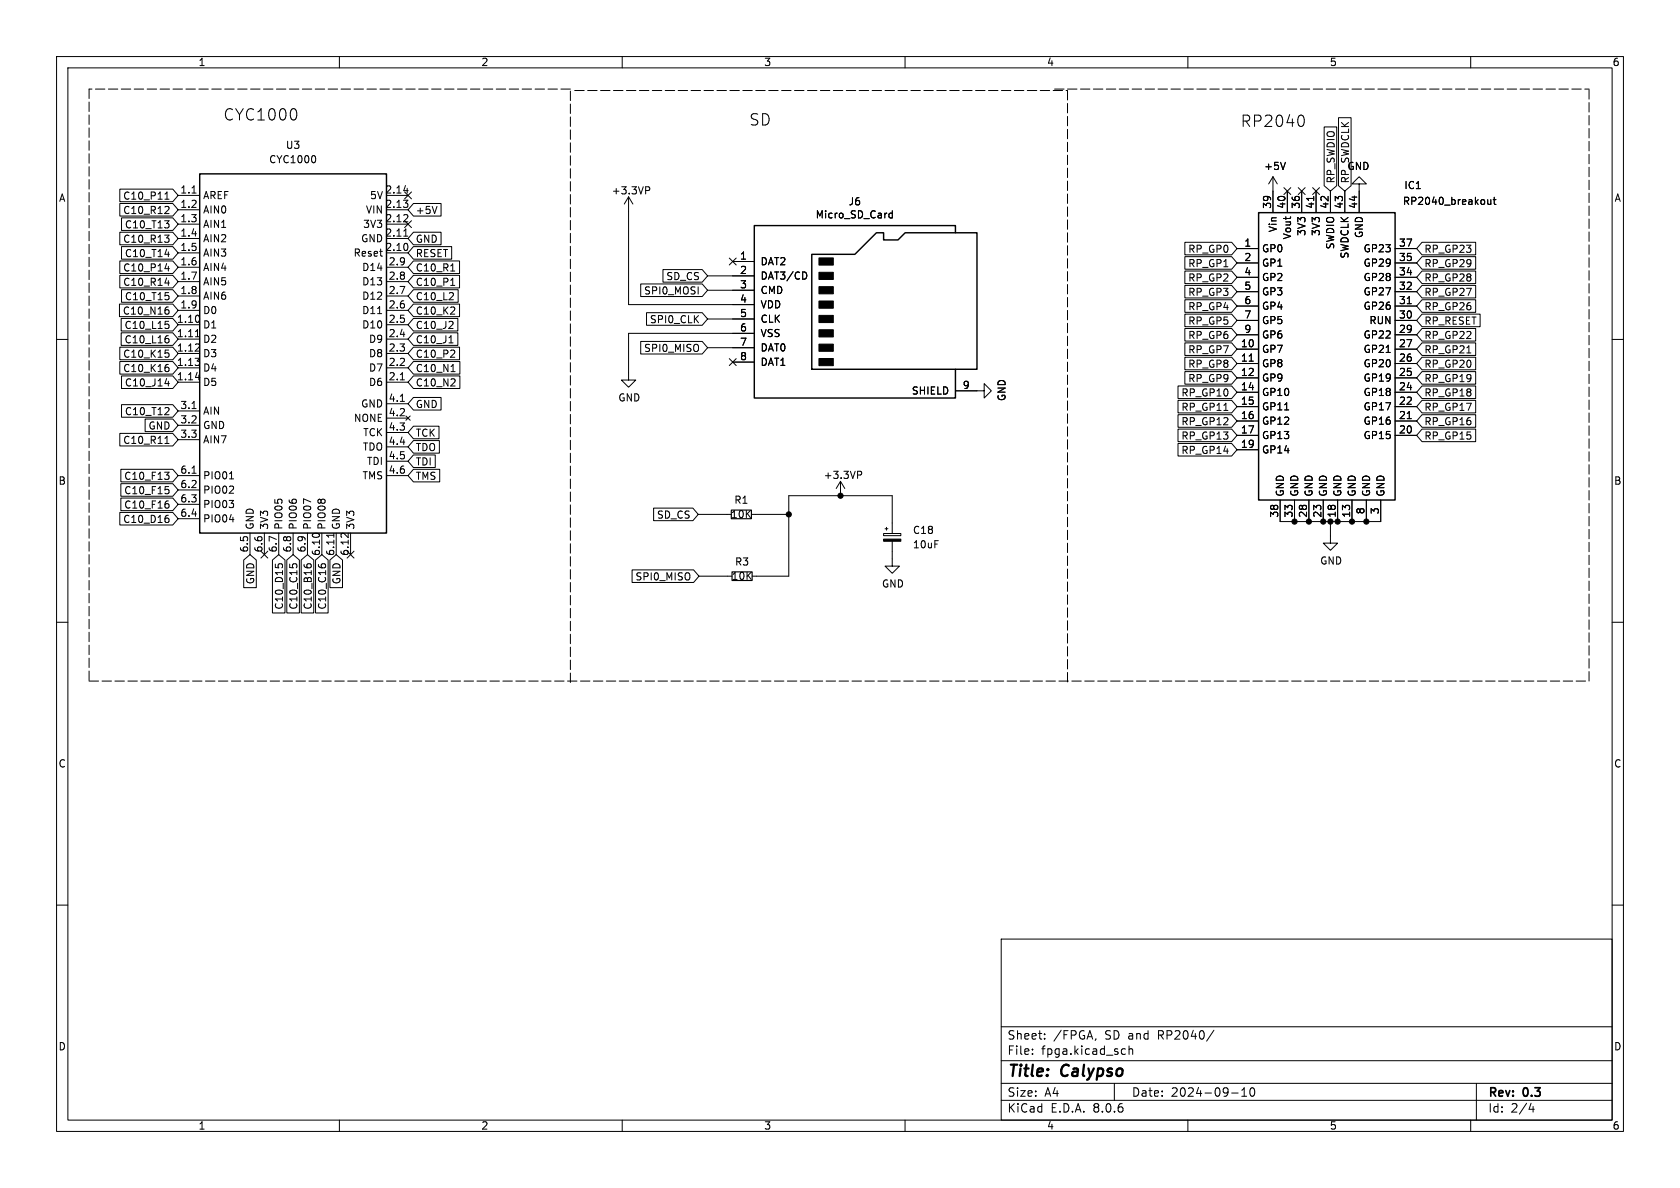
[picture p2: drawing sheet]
<svg xmlns="http://www.w3.org/2000/svg" width="297mm" height="210mm" viewBox="0 0 297 210" stroke-linecap="round" stroke-linejoin="round" font-family="sans-serif">
<g fill="none" stroke="#000" stroke-width=".18">
<path d="M10 10h277v190h-277zM12 12h273v186h-273zM52.3 19.4a1.69 1.69 0 0 1 0 1.6M60 10v2M110 10v2M160 10v2M210 10v2M260 10v2M21.2 36h9.3l1 1.1-1 1.1h-9.3zM21.2 33.4h9.3l1 1.1-1 1.2h-9.3zM21.5 38.5h9l1 1.1-1 1.1h-9zM29.1 39h.8l-.4 .5"/>
<path d="M29.2 35.2h.7M29.3 34.2l.2-.3v1.3M29.6 36.5l.3 .2-.1 .3-.7 .8h.8M29.8 39.6l.1 .1-.1 .5M31.5 34.5h3.8M31.5 37.1h3.8M31.5 39.6h3.8M33.9 34.1h.8M55.7 27.6l.1 .4-.1 .7M68.3 34.5h3.8M68.3 37.1h3.8M68.3 39.6h3.8"/>
<path d="M71.3 35.4h.8l-.4 .5M71.4 33.7h.8M71.5 39l1.2 1.2M71.5 33.9l1.2 1.3M72 35.9l.1 .2-.1 .5M72 38l.1 .2-.1 .3-.7 .7h.8M72.7 39l-1.2 1.2M72.7 33.9l-1.2 1.3M73.1 36h4.9v2.2h-4.9l-1-1.1zM77.3 36.5l-.5 1.3M111.1 34.8v19h22.2M111.1 34.8l-.7 1.3"/>
<path d="M111.1 34.8l.8 1.3M114.1 33h.5l.3 .3-.2 .3-.6 .1M157.1 38.3l.3 .2h.4M157.8 37.3v1.2M157.8 37.7h-.4l-.3 .2M225 31.2l-.7 1.3M225 31.2v6.4M225 31.2l.8 1.3M227 33.2l1.2 1.2M227.2 28.7l-.4 1.3M227.6 33.8v3.8M228.2 33.2l-1.2 1.2"/>
<path d="M229.5 33.2l1.2 1.2M230.1 20.3a1.26 1.26 0 0 1 0 2.1M230.1 33.8v3.8M230.7 33.2l-1.2 1.2M232.1 33.2l1.2 1.2M232.2 34.7v.7M232.7 33.8v3.8M233.3 33.2l-1.2 1.2M234.1 22.4h2.2v10.4l-1.1 1-1.1-1zM235.2 33.8v3.8M236.6 20.8h2.3v12l-1.2 1-1.1-1zM237.7 33.8v3.8"/>
<path d="M240.3 32.5h1.3l-1.3-1.3-1.3 1.3h1.3v5.1M263 35.3l.1 .8h.3l.2-.1M263.6 35.3v.8M264 35.3h.5M264.2 34.9v1.1l.3 .1M10 60h2M21.1 53.8h9.4l1 1.1-1 1.1h-9.4zM21.2 41.1h9.3l1 1.1-1 1.1h-9.3zM21.2 48.7h9.3l1 1.1-1 1.1h-9.3zM21.2 46.1h9.3l1 1.1-1 1.2h-9.3zM21.4 56.3h9.1l1 1.1-1 1.1h-9.1zM21.4 58.8h9.1l1 1.1-1 1.2h-9.1z"/>
<path d="M21.5 43.6h9l1 1.1-1 1.1h-9zM21.5 51.2h9l1 1.1-1 1.1h-9zM29.1 41.6h.8l-.4 .4M29.2 50h.7M29.2 47.5h.7M29.2 45h.7M29.2 56.8h.6M29.2 51.7h.6M29.3 57.3h.3l.3 .2-.1 .5-.5 .1M29.4 54.7h.2l.3 .3-.1 .4-.4 .1M29.5 59.3h.3M29.5 54.3h.3"/>
<path d="M29.6 42l.3 .3v.3l-.3 .2M29.6 59.8l.3 .3v.3l-.3 .2M29.8 52.3l.1 .1-.1 .5M29.8 47.1v.8M29.8 49.6v.9M31.5 57.4h3.8M31.5 59.9h3.8M31.5 42.2h3.8M31.5 44.7h3.8M31.5 47.2h3.8M31.5 49.8h3.8M31.5 52.3h3.8"/>
<path d="M31.5 54.9h3.8M34.6 59.5h.7M34.8 58.4l.1-.1v1.2M35.2 55.8l.1 .4-.1 .7M66.8 55.4h.7M68.3 57.4h3.8M68.3 59.9h3.8M68.3 42.2h3.8M68.3 44.7h3.8M68.3 47.2h3.8M68.3 49.8h3.8M68.3 52.3h3.8"/>
<path d="M68.3 54.9h3.8M71.4 41.7h.7M71.6 40.7l.1-.2v1.2M72 43.1l.1 .4-.1 .7M73.1 41.1h4.9v2.2h-4.9l-1-1.1zM73.1 46.1h8.1v2.3h-8.1l-1-1.2zM73.1 43.6h6.7v2.2h-6.7l-1-1.1zM73.1 53.8h8.1v2.2h-8.1l-1-1.1zM73.1 58.8h7.8v2.3h-7.8l-1-1.2zM73.1 56.3h7.8v2.2h-7.8l-1-1.1zM73.1 48.7h8.1v2.2h-8.1l-1-1.1zM73.1 51.2h7.9v2.2h-7.9l-1-1.1z"/>
<path d="M79.4 53h.8M79.7 47.9h.7M79.7 50.5h.7M80 56.9l.1 .1-.1 .3-.7 .8h.8M80.1 51.8v.5M80.3 54.3l.1 .2-.1 .3-.7 .7h.8M113.3 50.2h10.8l1 1.1-1 1.1h-10.8zM114.3 55.3h9.8l1 1.1-1 1.1h-9.8zM117.2 47.7h6.9l1 1.1-1 1.1h-6.9zM125.1 48.8h8.2M125.1 51.3h8.2M125.1 56.4h8.2"/>
<path d="M128.9 45.6l1.2 1.2M129.5 46.2h3.8M130.1 45.6l-1.2 1.2M133.3 58.9h-22.2v8.3h1.3l-1.3 1.3-1.2-1.3h1.2M142.4 48.1l.2 .5-.2 .7M209.5 58.1h8.2l1 1.1-1 1.1h-8.2zM209.5 55.5h8.2l1 1.1-1 1.2h-8.2zM209.5 50.5h8.2l1 1.1-1 1.1h-8.2zM209.5 45.4h8.2l1 1.1-1 1.1h-8.2zM209.5 53h8.2l1 1.1-1 1.1h-8.2zM209.5 47.9h8.2l1 1.1-1 1.1h-8.2zM209.5 42.8h8.2l1 1.1-1 1.2h-8.2z"/>
<path d="M218.7 43.9h3.8M218.7 46.5h3.8M218.7 59.2h3.8M218.7 56.6h3.8M218.7 54.1h3.8M218.7 51.6h3.8M218.7 49h3.8M246.6 43.9h3.8M246.6 46.5h3.8M246.6 59.2h3.8M246.6 56.6h3.8M246.6 54.1h3.8"/>
<path d="M246.6 51.6h3.8M246.6 49h3.8M248.8 53.7h.7M251.4 55.5h10.3v2.3h-10.3l-1-1.2zM251.4 53h9.5v2.2h-9.5l-1-1.1zM251.4 50.5h9.5v2.2h-9.5l-1-1.1zM251.4 45.4h9.5v2.2h-9.5l-1-1.1zM251.4 47.9h9.5v2.2h-9.5l-1-1.1zM251.4 42.8h9.5v2.3h-9.5l-1-1.2zM251.4 58.1h9.5v2.2h-9.5l-1-1.1zM285 60h2M21.2 76.6h9.3l1 1.1-1 1.1h-9.3z"/>
<path d="M21.2 63.9h9.3l1 1.1-1 1.1h-9.3zM21.2 61.4h9.3l1 1.1-1 1.1h-9.3zM21.5 71.5h9l1 1.1-1 1.2h-9zM21.5 66.5h9l1 1.1-1 1.1h-9zM25.7 74.1h4.8l1 1.1-1 1.1h-4.8zM29.2 78.4h.7M29.2 67.8h.7M29.2 61.9h.6M29.3 62.4h.3l.3 .2-.1 .5-.5 .1M29.4 64.9h.2l.3 .2-.1 .5-.4 .1M29.4 77.3l.1-.2v1.3M29.5 64.4h.3"/>
<path d="M29.8 72.1l.1 .2-.1 .3-.7 .7h.8M29.8 67.4v.8M31.5 62.5h3.8M31.5 65h3.8M31.5 67.6h3.8M31.5 72.6h3.8M31.5 75.2h3.8M31.5 77.7h3.8M33.9 72.2h.8M34.5 63.3h.8l-.4 .5M34.6 66.7h.7M35.2 60.9l.1 .1-.1 .3-.7 .8h.8"/>
<path d="M35.2 63.9l.1 .2-.1 .4M68.3 62.5h3.8M68.3 65h3.8M68.3 67.6h3.8M68.3 71.4h3.8M68.3 73.9h3.8M68.3 76.5h3.8M68.3 79h3.8M70.8 67.1h.7M70.8 71h.7M71.8 73.5l.7 .8M72.5 73.5l-.7 .8"/>
<path d="M73.1 63.9h8.2v2.2h-8.2l-1-1.1zM73.1 66.5h8.2v2.2h-8.2l-1-1.1zM73.1 70.3h4.9v2.2h-4.9l-1-1.1zM73.1 61.4h8.1v2.2h-8.1l-1-1.1zM73.1 75.3h4.5v2.3h-4.5l-1-1.1zM73.1 77.9h4.6v2.2h-4.6l-1-1.1zM79.4 60.6h.7M79.7 68.2h.8M79.7 65.7h.8M80.3 61.9l.1 .2-.1 .3-.7 .8h.8M80.4 67.1v.4M113.3 60.4h10.8l1 1.1-1 1.1h-10.8z"/>
<path d="M125.1 61.5h8.2M128.9 63.4l1.2 1.2M129.5 64h3.8M130.1 63.4l-1.2 1.2M168.9 69.1h5.1v-1.3l1.3 1.3-1.3 1.3v-1.3M208.3 78.4h9.4l1 1.1-1 1.1h-9.4zM208.3 73.3h9.4l1 1.1-1 1.1h-9.4zM208.3 75.9h9.4l1 1.1-1 1.1h-9.4zM208.3 70.8h9.4l1 1.1-1 1.1h-9.4zM208.3 68.2h9.4l1 1.1-1 1.2h-9.4zM209.5 65.7h8.2l1 1.1-1 1.1h-8.2zM209.5 63.2h8.2l1 1.1-1 1.1h-8.2z"/>
<path d="M209.5 60.6h8.2l1 1.1-1 1.1h-8.2zM216.4 72.6h.7M218.7 61.7h3.8M218.7 64.3h3.8M218.7 66.8h3.8M218.7 69.3h3.8M218.7 71.9h3.8M218.7 74.4h3.8M218.7 77h3.8M218.7 79.5h3.8M220.8 63.8h.8M227.1 72.5h.7"/>
<path d="M245.1 62.3h.7M246.6 61.7h3.8M246.6 64.3h3.8M246.6 66.8h3.8M246.6 69.3h3.8M246.6 71.9h3.8M246.6 74.4h3.8M246.6 77h3.8M248.8 74h.7M251.4 70.8h9.5v2.2h-9.5l-1-1.1zM251.4 68.2h9.5v2.3h-9.5l-1-1.2zM251.4 75.9h9.5v2.2h-9.5l-1-1.1z"/>
<path d="M251.4 73.3h9.5v2.2h-9.5l-1-1.1zM251.4 65.7h9.5v2.2h-9.5l-1-1.1zM251.4 63.2h9.5v2.2h-9.5l-1-1.1zM251.4 60.6h9.5v2.2h-9.5l-1-1.1zM259.3 62.4h.7M21.2 90.6h9.3l1 1.1-1 1.1h-9.3zM21.4 85.5h9.1l1 1.1-1 1.1h-9.1zM21.4 88h9.1l1 1.2-1 1.1h-9.1zM21.4 83h9.1l1 1.1-1 1.1h-9.1zM29.1 83.5h.8l-.4 .5M29.2 86h.6M29.5 88.6h.3"/>
<path d="M29.5 91.1h.3M29.6 84l.3 .2v.3l-.3 .2M29.6 86.5l.3 .2v.3l-.3 .3M29.6 89l.3 .3v.3l-.3 .2M29.6 91.6l.3 .2v.3l-.3 .3M31.5 84.1h3.8M31.5 86.6h3.8M31.5 89.2h3.8M31.5 91.7h3.8M33.9 83.7h.8M40.6 84.7h.7M43.1 99l1.1-1 1.1 1v4.9h-2.2z"/>
<path d="M44.2 94.2v3.8M46.1 97.4l1.2 1.3M46.7 94.2v3.8M47.3 97.4l-1.2 1.3M48.2 99l1.1-1 1.1 1v9.4h-2.2zM48.7 99.7v.6M49.2 99.9l.2-.2h.3l.2 .2M49.3 94.2v3.8M50.7 99l1.1-1 1.1 1v9.4h-2.2zM51.2 99.7v.6M51.7 99.9l.2-.2h.3l.3 .2M51.8 94.2v3.8"/>
<path d="M53.2 99l1.2-1 1.1 1v9.4h-2.3zM53.8 99.8v.2M54.4 94.2v3.8M55.3 94.4l.4-.1 .7 .1M55.8 99l1.1-1 1.1 1v9.4h-2.2zM56.3 99.8v.2M56.8 99.9l.2-.2h.3l.3 .2M56.9 94.2v3.8M58.3 99l1.1-1 1.1 1v4.9h-2.2zM59 94.3v.7M59 94.6h-1.3l.2 .1M59.4 94.2v3.8"/>
<path d="M61.4 97.4l1.2 1.3M61.6 94.3v.8l-.8-.8h-.3l-.2 .1M62 94.2v3.8M62.6 97.4l-1.2 1.3M68.3 81.5h3.8M68.3 84.1h3.8M73.1 83h4.6v2.2h-4.6l-1-1.1zM73.1 80.4h3.8v2.2h-3.8l-1-1.1zM115.5 89.8h7l.9 1.1-.9 1.1h-7zM123.4 90.9h5.9M132.8 90.9h6.6M148.6 85.1l-.8 1.3"/>
<path d="M148.6 85.1v2.5M148.6 85.1l.8 1.3M151.6 83.3h.5l.2 .2-.1 .4-.6 .1M156.2 94.3h3.1v.4h-3.1zM156.5 93.5h.5M156.7 93.2v.5M157.7 95.7v4.4h1.3l-1.3 1.2-1.2-1.2h1.2M157.7 94.3v-6.7h-18.3v14.3h-6.4M226.3 88.4v3.8h17.8v-3.8M228.9 88.4v3.8M231.4 88.4v3.8M233.9 88.4v3.8"/>
<path d="M235.2 92.2v3.8h1.3l-1.3 1.3-1.3-1.3h1.3M236.5 88.4v3.8M239 88.4v3.8M241.6 88.4v3.8M10 110h2M54.2 100.1v-.2l.3-.2h.4l.1 .4M111.7 100.7h10.9l1 1.2-1 1.1h-10.9zM123.6 101.9h5.8M285 110h2M10 160h2M285 160h2M177 166h108v32h-108z"/>
<path d="M60 198v2M110 198v2M160 198v2M177 194.5h108M177 191.5h108M177 187.5h108M177 181.5h108M182.5 186.3v.1M182.5 185.5v.1M184.7 183.6v.1M184.7 182.8v.1M193.7 183.6l-.1 .3"/>
<path d="M197 191.5v3M198.5 185.4l.5 .1M199 186.3l-.5 .1M199.6 185.5l.2-.1 .4 .1v.9M199.6 184.9v1.5M210 198v2M214.6 182.1l-1.3 2M217.7 193.2h1.2M219.5 193.8h.9M219.5 192.7l.5-.4v1.5M221.2 192.4l.1-.1a.81 .81 0 0 1 .6 .6 .81 .81 0 0 1-.3 .8l-.1 .1a.81 .81 0 0 1-.6-.6 .81 .81 0 0 1 .3-.8zM260 198v2"/>
<path d="M261 191.5v6.5M270.7 195l-.4 1.1h.9M271 195.6v1"/>
</g>
<path d="M35.3 30.7h33v63.5h-33zM222.5 37.6h24.1v50.8h-24.1zM143.5 45h7.6l3.8-3.9h1.3v1.3h2.5l1.3-1.3h12.7v24.2h-29.2zM168.9 41.1v-1.2h-35.6v30.5h35.6v-5.1" fill="none" stroke="#000" stroke-width=".25"/>
<path d="M129.3 90.2h3.5v1.5h-3.5zM129.4 101.1h3.6v1.5h-3.6z" fill="none" stroke="#000" stroke-width=".2"/>
<g fill="#000" stroke="#000" stroke-width=".18">
<path d="M144.8 58.3h2.5v1.3h-2.5zM144.8 55.8h2.5v1.2h-2.5zM144.8 53.2h2.5v1.3h-2.5zM144.8 50.7h2.5v1.2h-2.5zM144.8 48.1h2.5v1.3h-2.5zM144.8 45.6h2.5v1.3h-2.5zM144.8 63.4h2.5v1.2h-2.5zM144.8 60.8h2.5v1.3h-2.5zM156.2 95.3h3.1v.4h-3.1z"/>
<circle cx="139.4" cy="90.9" r=".46"/>
<circle cx="148.6" cy="87.6" r=".46"/>
<circle cx="228.9" cy="92.2" r=".46"/>
<circle cx="231.4" cy="92.2" r=".46"/>
<circle cx="233.9" cy="92.2" r=".46"/>
<circle cx="235.2" cy="92.2" r=".46"/>
<circle cx="236.5" cy="92.2" r=".46"/>
<circle cx="239" cy="92.2" r=".46"/>
<circle cx="241.6" cy="92.2" r=".46"/>
</g>
<path d="M15.7 15.7v104.7M100.8 15.7h-85.1M101.6 16h87.1M186.4 15.7h94.5M188.7 16v104.7M15.7 120.4h265.2M100.8 120.7v-105M280.9 120.4v-104.7" fill="none" stroke="#000" stroke-width=".18" stroke-dasharray="1.7 .6"/>
<g font-size="2.8">
<text x="39.4" y="21.5">CYC1000</text>
<text x="132.3" y="22.4">SD</text>
<text x="219.2" y="22.6">RP2040</text>
<text x="178" y="190.9">Title:</text>
<text x="187.7" y="190.9">Calypso</text>
</g>
<g font-size="2.1">
<text x="178" y="184">Sheet:</text>
<text x="186.2" y="184">/FPGA,</text>
<text x="195.4" y="184">SD and</text>
<text x="205" y="184">RP2040/</text>
<text x="178" y="186.7">File:</text>
<text x="184.1" y="186.7">fpga.kicad_sch</text>
<text x="178" y="196.9">KiCad</text>
<text x="178" y="194.1">Size:</text>
<text x="184.7" y="194.1">A4</text>
<text x="185.7" y="196.9">E.D.A.</text>
<text x="193.3" y="196.9">8.0.6</text>
<text x="200" y="194.1">Date:</text>
<text x="207" y="194.1">2024-09-10</text>
<text x="263" y="194.3">Rev:</text>
<text x="263" y="196.9">Id:</text>
<text x="267.1" y="196.9">2/4</text>
<text x="269.4" y="194.3">0.3</text>
</g>
<g font-size="1.8">
<text x="35" y="11.9">1</text>
<text x="85" y="11.9">2</text>
<text x="135" y="11.9">3</text>
<text x="185" y="11.9">4</text>
<text x="235" y="11.9">5</text>
<text x="285" y="11.9">6</text>
<text x="47.5" y="29.1">CYC1000</text>
<text x="50.4" y="26.5">U3</text>
<text x="10.3" y="35.9">A</text>
<text x="21.7" y="35.5">C10_P11</text>
<text x="31.8" y="34.3">1.1</text>
<text x="35.8" y="35.4">AREF</text>
<text x="65.3" y="35.4">5V</text>
<text x="68" y="34.3">2.14</text>
<text x="108.1" y="34.6">+3.3VP</text>
<text x="223.4" y="30.3">+5V</text>
<text x="236.2" y="32.5" transform="rotate(-90 236.2 32.5)">RP_SWDIO</text>
<text x="238.1" y="30.3">GND</text>
<text x="238.7" y="32.5" transform="rotate(-90 238.7 32.5)">RP_SWDCLK</text>
<text x="248.2" y="33.6">IC1</text>
<text x="285.3" y="35.9">A</text>
<text x="21.7" y="38">C10_R12</text>
<text x="22" y="40.6">C10_T13</text>
<text x="31.8" y="36.8">1.2</text>
<text x="31.8" y="39.4">1.3</text>
<text x="31.8" y="41.9">1.4</text>
<text x="35.8" y="37.9">AIN0</text>
<text x="35.8" y="40.5">AIN1</text>
<text x="64.1" y="40.5">3V3</text>
<text x="64.6" y="37.9">VIN</text>
<text x="68" y="41.9">2.11</text>
<text x="68" y="39.4">2.12</text>
<text x="68" y="36.8">2.13</text>
<text x="73.4" y="38">+5V</text>
<text x="144.1" y="38.8">Micro_SD_Card</text>
<text x="149.9" y="36.5">J6</text>
<text x="224.8" y="37" transform="rotate(-90 224.8 37)">39</text>
<text x="225.9" y="41.1" transform="rotate(-90 225.9 41.1)">Vin</text>
<text x="227.3" y="37" transform="rotate(-90 227.3 37)">40</text>
<text x="229.9" y="37" transform="rotate(-90 229.9 37)">36</text>
<text x="231" y="41.8" transform="rotate(-90 231 41.8)">3V3</text>
<text x="232.4" y="37" transform="rotate(-90 232.4 37)">41</text>
<text x="233.5" y="41.8" transform="rotate(-90 233.5 41.8)">3V3</text>
<text x="234.9" y="37" transform="rotate(-90 234.9 37)">42</text>
<text x="237.5" y="37" transform="rotate(-90 237.5 37)">43</text>
<text x="240" y="37" transform="rotate(-90 240 37)">44</text>
<text x="247.9" y="36.4">RP2040_breakout</text>
<text x="21.7" y="43.1">C10_R13</text>
<text x="22" y="45.7">C10_T14</text>
<text x="31.8" y="44.5">1.5</text>
<text x="31.8" y="47">1.6</text>
<text x="35.8" y="43">AIN2</text>
<text x="35.8" y="45.6">AIN3</text>
<text x="62.4" y="45.6">Reset</text>
<text x="63.7" y="43">GND</text>
<text x="68" y="44.5">2.10</text>
<text x="68.6" y="47">2.9</text>
<text x="73.4" y="43.1">GND</text>
<text x="73.4" y="45.7">RESET</text>
<text x="130.7" y="46">1</text>
<text x="134.4" y="47.1">DAT2</text>
<text x="210" y="47.4">RP_GP1</text>
<text x="210" y="44.9">RP_GP0</text>
<text x="219.9" y="43.7">1</text>
<text x="219.9" y="46.2">2</text>
<text x="223" y="44.8">GP0</text>
<text x="223" y="47.3">GP1</text>
<text x="228.4" y="42.4" transform="rotate(-90 228.4 42.4)">Vout</text>
<text x="236.1" y="44.2" transform="rotate(-90 236.1 44.2)">SWDIO</text>
<text x="238.6" y="45.8" transform="rotate(-90 238.6 45.8)">SWDCLK</text>
<text x="241" y="47.3">GP29</text>
<text x="241" y="44.8">GP23</text>
<text x="241.1" y="42.2" transform="rotate(-90 241.1 42.2)">GND</text>
<text x="247.2" y="46.2">35</text>
<text x="247.2" y="43.7">37</text>
<text x="251.7" y="47.4">RP_GP29</text>
<text x="251.7" y="44.9">RP_GP23</text>
<text x="21.7" y="50.7">C10_R14</text>
<text x="21.7" y="48.2">C10_P14</text>
<text x="22" y="53.3">C10_T15</text>
<text x="31.8" y="49.5">1.7</text>
<text x="31.8" y="52.1">1.8</text>
<text x="35.8" y="48.1">AIN4</text>
<text x="35.8" y="50.6">AIN5</text>
<text x="35.8" y="53.2">AIN6</text>
<text x="63.9" y="53.2">D12</text>
<text x="63.9" y="50.6">D13</text>
<text x="63.9" y="48.1">D14</text>
<text x="68.6" y="52.1">2.7</text>
<text x="68.6" y="49.5">2.8</text>
<text x="73.4" y="48.2">C10_R1</text>
<text x="73.4" y="50.7">C10_P1</text>
<text x="73.4" y="53.3">C10_L2</text>
<text x="113.8" y="52.3">SPI0_MOSI</text>
<text x="117.7" y="49.7">SD_CS</text>
<text x="130.7" y="48.5">2</text>
<text x="130.7" y="51.1">3</text>
<text x="130.7" y="53.6">4</text>
<text x="134.4" y="49.6">DAT3/CD</text>
<text x="134.4" y="52.2">CMD</text>
<text x="210" y="52.5">RP_GP3</text>
<text x="210" y="50">RP_GP2</text>
<text x="219.9" y="48.8">4</text>
<text x="219.9" y="51.3">5</text>
<text x="219.9" y="53.8">6</text>
<text x="223" y="49.9">GP2</text>
<text x="223" y="52.4">GP3</text>
<text x="241" y="52.4">GP27</text>
<text x="241" y="49.9">GP28</text>
<text x="247.2" y="53.8">31</text>
<text x="247.2" y="51.3">32</text>
<text x="247.2" y="48.8">34</text>
<text x="251.7" y="52.5">RP_GP27</text>
<text x="251.7" y="50">RP_GP28</text>
<text x="21.6" y="55.8">C10_N16</text>
<text x="21.9" y="58.4">C10_L15</text>
<text x="31.2" y="57.2">1.10</text>
<text x="31.2" y="59.7">1.11</text>
<text x="31.8" y="54.6">1.9</text>
<text x="35.8" y="58.3">D1</text>
<text x="35.8" y="55.7">D0</text>
<text x="63.9" y="58.3">D10</text>
<text x="63.9" y="55.7">D11</text>
<text x="68.6" y="59.7">2.4</text>
<text x="68.6" y="57.2">2.5</text>
<text x="68.6" y="54.6">2.6</text>
<text x="73.4" y="55.8">C10_K2</text>
<text x="73.4" y="58.4">C10_J2</text>
<text x="114.8" y="57.3">SPI0_CLK</text>
<text x="130.7" y="56.1">5</text>
<text x="130.7" y="58.7">6</text>
<text x="134.4" y="54.7">VDD</text>
<text x="134.4" y="57.3">CLK</text>
<text x="134.4" y="59.8">VSS</text>
<text x="210" y="57.6">RP_GP5</text>
<text x="210" y="55.1">RP_GP4</text>
<text x="219.9" y="56.4">7</text>
<text x="219.9" y="58.9">9</text>
<text x="223" y="55">GP4</text>
<text x="223" y="57.5">GP5</text>
<text x="241" y="55">GP26</text>
<text x="242" y="57.5">RUN</text>
<text x="247.2" y="58.9">29</text>
<text x="247.2" y="56.4">30</text>
<text x="251.7" y="57.6">RP_RESET</text>
<text x="251.7" y="55.1">RP_GP26</text>
<text x="21.7" y="66">C10_K16</text>
<text x="21.7" y="63.4">C10_K15</text>
<text x="21.9" y="60.9">C10_L16</text>
<text x="31.2" y="62.2">1.12</text>
<text x="31.2" y="64.8">1.13</text>
<text x="35.8" y="60.8">D2</text>
<text x="35.8" y="63.3">D3</text>
<text x="35.8" y="65.9">D4</text>
<text x="65.1" y="65.9">D7</text>
<text x="65.1" y="63.3">D8</text>
<text x="65.1" y="60.8">D9</text>
<text x="68.6" y="64.8">2.2</text>
<text x="68.6" y="62.2">2.3</text>
<text x="73.4" y="60.9">C10_J1</text>
<text x="73.4" y="66">C10_N1</text>
<text x="73.4" y="63.4">C10_P2</text>
<text x="113.8" y="62.4">SPI0_MISO</text>
<text x="130.7" y="61.2">7</text>
<text x="130.7" y="63.8">8</text>
<text x="134.4" y="62.3">DAT0</text>
<text x="134.4" y="64.9">DAT1</text>
<text x="210" y="60.1">RP_GP6</text>
<text x="210" y="65.2">RP_GP8</text>
<text x="210" y="62.7">RP_GP7</text>
<text x="219.3" y="61.5">10</text>
<text x="219.3" y="64">11</text>
<text x="223" y="62.6">GP7</text>
<text x="223" y="65.1">GP8</text>
<text x="223" y="60">GP6</text>
<text x="241" y="65.1">GP20</text>
<text x="241" y="62.6">GP21</text>
<text x="241" y="60">GP22</text>
<text x="247.2" y="64">26</text>
<text x="247.2" y="61.5">27</text>
<text x="251.7" y="65.2">RP_GP20</text>
<text x="251.7" y="60.1">RP_GP22</text>
<text x="251.7" y="62.7">RP_GP21</text>
<text x="22" y="68.5">C10_J14</text>
<text x="31.2" y="67.3">1.14</text>
<text x="35.8" y="68.4">D5</text>
<text x="65.1" y="68.4">D6</text>
<text x="68.6" y="67.3">2.1</text>
<text x="68.6" y="71.1">4.1</text>
<text x="73.4" y="68.5">C10_N2</text>
<text x="109.2" y="71.2">GND</text>
<text x="161.1" y="70">SHIELD</text>
<text x="170.1" y="68.8">9</text>
<text x="178" y="71" transform="rotate(-90 178 71)">GND</text>
<text x="208.8" y="70.3">RP_GP10</text>
<text x="210" y="67.8">RP_GP9</text>
<text x="219.3" y="66.5">12</text>
<text x="219.3" y="69.1">14</text>
<text x="219.3" y="71.6">15</text>
<text x="223" y="67.7">GP9</text>
<text x="223" y="70.2">GP10</text>
<text x="241" y="70.2">GP18</text>
<text x="241" y="67.7">GP19</text>
<text x="247.2" y="71.6">22</text>
<text x="247.2" y="69.1">24</text>
<text x="247.2" y="66.5">25</text>
<text x="251.7" y="70.3">RP_GP18</text>
<text x="251.7" y="67.8">RP_GP19</text>
<text x="22" y="73.6">C10_T12</text>
<text x="26.2" y="76.1">GND</text>
<text x="31.8" y="72.4">3.1</text>
<text x="31.8" y="74.9">3.2</text>
<text x="31.8" y="77.5">3.3</text>
<text x="35.8" y="73.5">AIN</text>
<text x="35.8" y="76">GND</text>
<text x="62.5" y="74.8">NONE</text>
<text x="63.7" y="72.2">GND</text>
<text x="64.1" y="77.3">TCK</text>
<text x="68.6" y="73.7">4.2</text>
<text x="68.6" y="76.2">4.3</text>
<text x="73.4" y="72.3">GND</text>
<text x="73.4" y="77.4">TCK</text>
<text x="208.8" y="75.4">RP_GP12</text>
<text x="208.8" y="77.9">RP_GP13</text>
<text x="208.8" y="72.8">RP_GP11</text>
<text x="219.3" y="74.2">16</text>
<text x="219.3" y="76.7">17</text>
<text x="223" y="72.7">GP11</text>
<text x="223" y="75.3">GP12</text>
<text x="223" y="77.8">GP13</text>
<text x="241" y="77.8">GP15</text>
<text x="241" y="75.3">GP16</text>
<text x="241" y="72.7">GP17</text>
<text x="247.2" y="76.7">20</text>
<text x="247.2" y="74.2">21</text>
<text x="251.7" y="72.8">RP_GP17</text>
<text x="251.7" y="77.9">RP_GP15</text>
<text x="251.7" y="75.4">RP_GP16</text>
<text x="21.7" y="78.7">C10_R11</text>
<text x="31.8" y="83.8">6.1</text>
<text x="35.8" y="78.6">AIN7</text>
<text x="64" y="79.9">TDO</text>
<text x="64.8" y="82.4">TDI</text>
<text x="68.6" y="78.7">4.4</text>
<text x="68.6" y="81.3">4.5</text>
<text x="68.6" y="83.8">4.6</text>
<text x="73.4" y="82.5">TDI</text>
<text x="73.4" y="79.9">TDO</text>
<text x="208.8" y="80.5">RP_GP14</text>
<text x="219.3" y="79.2">19</text>
<text x="223" y="80.4">GP14</text>
<text x="10.3" y="85.9">B</text>
<text x="21.9" y="87.6">C10_F15</text>
<text x="21.9" y="85">C10_F13</text>
<text x="31.8" y="86.4">6.2</text>
<text x="31.8" y="88.9">6.3</text>
<text x="35.8" y="84.9">PIO01</text>
<text x="35.8" y="87.5">PIO02</text>
<text x="64" y="84.9">TMS</text>
<text x="73.4" y="85">TMS</text>
<text x="129.7" y="89.3">R1</text>
<text x="145.5" y="84.9">+3.3VP</text>
<text x="227.2" y="87.9" transform="rotate(-90 227.2 87.9)">GND</text>
<text x="229.7" y="87.9" transform="rotate(-90 229.7 87.9)">GND</text>
<text x="232.3" y="87.9" transform="rotate(-90 232.3 87.9)">GND</text>
<text x="234.8" y="87.9" transform="rotate(-90 234.8 87.9)">GND</text>
<text x="237.3" y="87.9" transform="rotate(-90 237.3 87.9)">GND</text>
<text x="239.9" y="87.9" transform="rotate(-90 239.9 87.9)">GND</text>
<text x="242.4" y="87.9" transform="rotate(-90 242.4 87.9)">GND</text>
<text x="245" y="87.9" transform="rotate(-90 245 87.9)">GND</text>
<text x="285.3" y="85.9">B</text>
<text x="21.7" y="92.6">C10_D16</text>
<text x="21.9" y="90.1">C10_F16</text>
<text x="31.8" y="91.4">6.4</text>
<text x="35.8" y="90">PIO03</text>
<text x="35.8" y="92.6">PIO04</text>
<text x="45.1" y="93.7" transform="rotate(-90 45.1 93.7)">GND</text>
<text x="47.6" y="93.7" transform="rotate(-90 47.6 93.7)">3V3</text>
<text x="50.1" y="93.7" transform="rotate(-90 50.1 93.7)">PIO05</text>
<text x="52.7" y="93.7" transform="rotate(-90 52.7 93.7)">PIO06</text>
<text x="55.2" y="93.7" transform="rotate(-90 55.2 93.7)">PIO07</text>
<text x="57.8" y="93.7" transform="rotate(-90 57.8 93.7)">PIO08</text>
<text x="60.3" y="93.7" transform="rotate(-90 60.3 93.7)">GND</text>
<text x="62.8" y="93.7" transform="rotate(-90 62.8 93.7)">3V3</text>
<text x="116" y="91.9">SD_CS</text>
<text x="129.1" y="91.8">10K</text>
<text x="161.3" y="94.6">C18</text>
<text x="226.1" y="91.6" transform="rotate(-90 226.1 91.6)">38</text>
<text x="228.6" y="91.6" transform="rotate(-90 228.6 91.6)">33</text>
<text x="231.1" y="91.6" transform="rotate(-90 231.1 91.6)">28</text>
<text x="233.7" y="91.6" transform="rotate(-90 233.7 91.6)">23</text>
<text x="236.2" y="91.6" transform="rotate(-90 236.2 91.6)">18</text>
<text x="238.8" y="91.6" transform="rotate(-90 238.8 91.6)">13</text>
<text x="241.3" y="91" transform="rotate(-90 241.3 91)">8</text>
<text x="243.8" y="91" transform="rotate(-90 243.8 91)">3</text>
<text x="43.9" y="97.8" transform="rotate(-90 43.9 97.8)">6.5</text>
<text x="46.5" y="97.8" transform="rotate(-90 46.5 97.8)">6.6</text>
<text x="49" y="97.8" transform="rotate(-90 49 97.8)">6.7</text>
<text x="51.6" y="97.8" transform="rotate(-90 51.6 97.8)">6.8</text>
<text x="54.1" y="97.8" transform="rotate(-90 54.1 97.8)">6.9</text>
<text x="56.6" y="98.4" transform="rotate(-90 56.6 98.4)">6.10</text>
<text x="59.2" y="98.4" transform="rotate(-90 59.2 98.4)">6.11</text>
<text x="61.7" y="98.4" transform="rotate(-90 61.7 98.4)">6.12</text>
<text x="129.8" y="100.2">R3</text>
<text x="161.3" y="97.1">10uF</text>
<text x="233.3" y="100">GND</text>
<text x="45.2" y="103.4" transform="rotate(-90 45.2 103.4)">GND</text>
<text x="50.2" y="107.9" transform="rotate(-90 50.2 107.9)">C10_D15</text>
<text x="52.8" y="107.9" transform="rotate(-90 52.8 107.9)">C10_C15</text>
<text x="55.3" y="107.9" transform="rotate(-90 55.3 107.9)">C10_B16</text>
<text x="57.9" y="107.9" transform="rotate(-90 57.9 107.9)">C10_C16</text>
<text x="60.4" y="103.4" transform="rotate(-90 60.4 103.4)">GND</text>
<text x="112.2" y="102.8">SPI0_MISO</text>
<text x="129.2" y="102.7">10K</text>
<text x="155.8" y="104.1">GND</text>
<text x="10.3" y="135.9">C</text>
<text x="285.3" y="135.9">C</text>
<text x="10.3" y="185.9">D</text>
<text x="285.3" y="185.9">D</text>
<text x="35" y="199.9">1</text>
<text x="85" y="199.9">2</text>
<text x="135" y="199.9">3</text>
<text x="185" y="199.9">4</text>
<text x="235" y="199.9">5</text>
<text x="285" y="199.9">6</text>
</g>
</svg>
